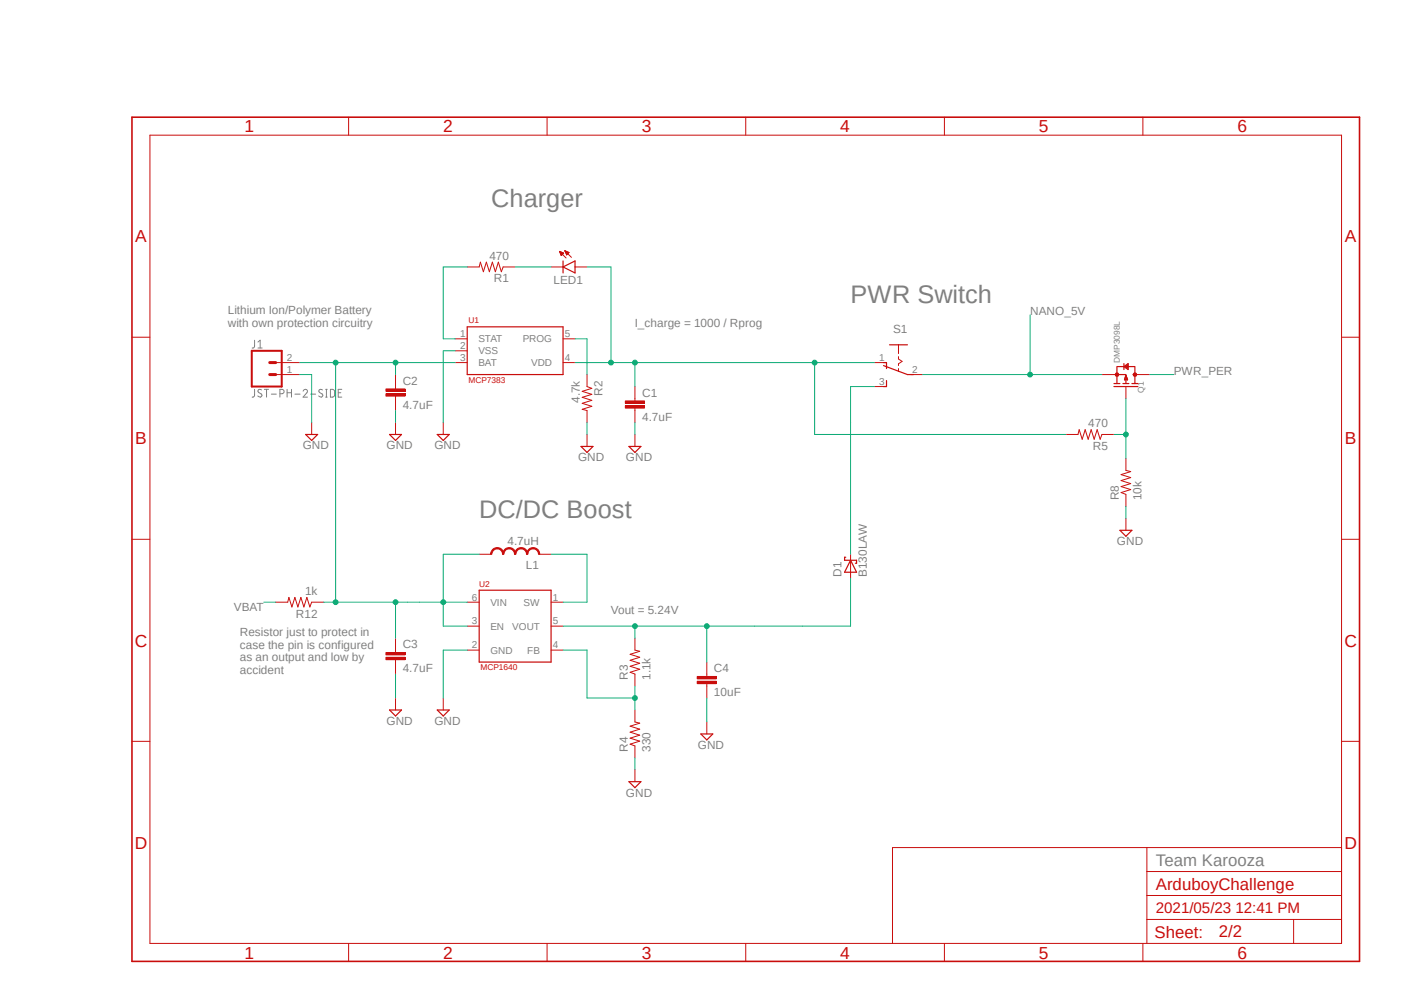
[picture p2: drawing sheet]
<svg xmlns="http://www.w3.org/2000/svg" width="297mm" height="210mm" viewBox="0 0 297 210" stroke-linecap="round" stroke-linejoin="round" font-family="sans-serif">
<path d="M27.5 24.5l261.1 179.9M288.6 24.5l-261.1 179.9" fill="none" stroke="#fff" stroke-width=".21"/>
<g fill="none" stroke="#808080" stroke-width=".21">
<path d="M54 72.1v1.3a.38 .38 0 0 1-.5 .4M54.7 73.8h.9M54.7 72.5l.5-.4v1.7M54 82.5l-.1 1.5-.4 .2M55.5 82.7l-.6-.1a.38 .38 0 0 0 0 .6l.5 .3a.37 .37 0 0 1 .1 .4 .37 .37 0 0 1-.3 .3l-.6-.3M56 82.5h.9M56.5 82.5v1.7M57.5 83.6h1.1M59.3 83.5h.5a.47 .47 0 0 0 .4-.5 .47 .47 0 0 0-.4-.5h-.5v1.7M60.9 82.5v1.7M60.9 83.3h.9M61.8 82.5v1.7"/>
<path d="M62.5 83.6h1.1M64.3 82.9a.46 .46 0 0 1 .6-.4 .46 .46 0 0 1 .2 .8l-.8 .9h.9M65.9 83.6h1M68.4 82.7l-.2-.1a.38 .38 0 0 0-.5 .1 .38 .38 0 0 0 .1 .5l.5 .3a.37 .37 0 0 1 .1 .4 .37 .37 0 0 1-.3 .3l-.5-.3M69 84.2h.4M69 82.5h.4M69.2 82.5v1.7M70.1 82.5l.6 .1a1.26 1.26 0 0 1 .2 1.3l-.4 .3h-.4zM71.7 83.3h.6M72.5 82.5h-.8v1.7h.8"/>
</g>
<g fill="none" stroke="#c90d0c" stroke-width=".21">
<path d="M31.8 28.7h252.6v171.3h-252.6zM73.9 24.8v3.9M116 24.8v3.9M158.1 24.8v3.9M200.2 24.8v3.9M242.3 24.8v3.9M28 71.5h3.8M58.5 76.9h5M58.5 79.4h5M96.5 71.8h2.6M96.5 74.4h2.6M96.5 76.9h2.6"/>
<path d="M119.4 71.8h2.5M119.4 76.9h2.5M284.4 71.5h3.8M134.6 84.5v.5M134.6 86.5v.5M28 114.3h3.8M284.4 114.3h3.8M28 157.2h3.8M284.4 157.2h3.8M243.2 179.7v20.3M284.4 179.7h-95.2v20.3M243.2 194.9h41.2"/>
<path d="M243.2 189.9h41.2M243.2 184.8h41.2M274.3 194.9v5.1M73.9 200v3.8M116 200v3.8M158.1 200v3.8M200.2 200v3.8M242.3 200v3.8"/>
</g>
<path d="M28 24.8h260.2v179h-260.2z" fill="none" stroke="#c90d0c" stroke-width=".34"/>
<path d="M99.1 69.3h20.3v10.1h-20.3z" fill="none" stroke="#c90d0c" stroke-width=".25"/>
<path d="M53.4 74.4h6.3v7.6h-6.3z" fill="none" stroke="#c90d0c" stroke-width=".42"/>
<path d="M57.2 76.9h1.3M57.2 79.4h1.3" fill="none" stroke="#c90d0c" stroke-width=".63"/>
<path d="M132.6 86h4v.5h-4z" fill-rule="evenodd" fill="#c90d0c"/>
<path d="M132.6 86h4v.5h-4z" fill="none" stroke="#c90d0c" stroke-width=".21"/>
<path d="M132.6 85h4v.5h-4z" fill-rule="evenodd" fill="#c90d0c"/>
<g fill="none" stroke="#c90d0c" stroke-width=".21">
<path d="M99.1 56.6h2.5l.3-1 .6 2 .6-2 .7 2 .6-2 .6 2 .7-2 .6 2 .4-1h2.5M116.8 56.6h2.6M118.6 53.3l1.4 1.4M118.6 53.3l.9 .4M118.6 53.3l.4 .9 .5-.5M118.7 53.3h.1M118.7 53.4h.3M118.7 53.5h.5M118.8 53.7h.7M118.8 53.6h.6M118.8 53.8h.6M118.9 53.9h.4"/>
<path d="M118.9 54h.3M119 54.1h.1M119.8 53.2l1.4 1.4M119.8 53.2l.8 .4-.5 .5zM119.8 53.2h.1M119.8 53.3h.2M119.8 53.3h.4M119.9 53.4h.5M119.9 53.5h.7M120 53.6h.6M120 53.7h.5M120.1 53.8h.3"/>
<path d="M120.1 54h.1M120.1 53.9h.2M121.9 56.6h2.6M83.9 82v.5M83.9 84v.5M132.6 85h4v.5h-4zM134.6 82v2.5M134.6 87v2.6M134.6 92.1v2.6"/>
</g>
<path d="M119.4 56.6l2.5-1.3v2.6zM119.4 55.3v2.6M133.3 94.7h2.6l-1.3 1.2z" fill="none" stroke="#c90d0c" stroke-width=".25"/>
<path d="M81.8 83.5h4.1v.5h-4.1z" fill-rule="evenodd" fill="#c90d0c"/>
<path d="M81.8 83.5h4.1v.5h-4.1z" fill="none" stroke="#c90d0c" stroke-width=".21"/>
<path d="M81.8 82.5h4.1v.5h-4.1z" fill-rule="evenodd" fill="#c90d0c"/>
<g fill="none" stroke="#c90d0c" stroke-width=".21">
<path d="M83.9 79.4v2.6M124.5 79.4v2.6l1 .3-2.1 .7 2.1 .6-2.1 .6 2.1 .7-2.1 .6 2.1 .6-2.1 .7 1.1 .2v2.6M66.1 89.6v2.5M81.8 82.5h4.1v.5h-4.1zM83.9 84.5v2.5M83.9 89.6v2.5M94 89.6v2.5M124.5 92.1v2.6M180.3 117.5v5.1M83.9 137.8v.5M83.9 139.9v.5M99.1 127.7h2.5"/>
<path d="M99.1 132.8h2.5M99.1 137.8h2.5M116.8 127.7h2.6M116.8 132.8h2.6M116.8 137.8h2.6M134.6 135.3v2.5l1 .3-2 .6 2 .7-2 .6 2 .6-2 .7 2 .6-2 .6 1 .4v2.6M94 148v2.5M134.6 150.5v2.6l1 .2-2 .7 2 .6-2 .6 2 .7-2 .6 2 .6-2 .7 1 .4v2.5"/>
</g>
<path d="M64.8 92.1h2.5l-1.2 1.3zM82.6 92.1h2.5l-1.2 1.3zM92.7 92.1h2.5l-1.2 1.3zM123.2 94.7h2.5l-1.2 1.2zM179.3 118.2h-.2v.6h2.5v.6h-.2M180.3 118.8l1.3 2.5h-2.5zM101.6 125.1h15.2v15.3h-15.2zM92.7 150.5h2.5l-1.2 1.3z" fill="none" stroke="#c90d0c" stroke-width=".25"/>
<path d="M81.8 139.4h4.1v.5h-4.1z" fill-rule="evenodd" fill="#c90d0c"/>
<path d="M81.8 139.4h4.1v.5h-4.1z" fill="none" stroke="#c90d0c" stroke-width=".21"/>
<path d="M81.8 138.3h4.1v.6h-4.1z" fill-rule="evenodd" fill="#c90d0c"/>
<path d="M81.8 138.3h4.1v.6h-4.1zM83.9 135.3v2.5M83.9 140.4v2.5M83.9 148v2.5" fill="none" stroke="#c90d0c" stroke-width=".21"/>
<path d="M82.6 150.5h2.5l-1.2 1.3z" fill="none" stroke="#c90d0c" stroke-width=".25"/>
<path d="M104.4 116.5l.8-.4h.2v.3a1.19 1.19 0 0 0-1.1 1.1h-.3v-.2z" fill-rule="evenodd" fill="#c90d0c"/>
<path d="M104.4 116.5l.8-.4h.2v.3a1.19 1.19 0 0 0-1.1 1.1h-.3v-.2z" fill="none" stroke="#c90d0c" stroke-width=".21"/>
<path d="M105.4 116.1a1.31 1.31 0 0 1 1.4 1.4h-.3a1.12 1.12 0 0 0-1.1-1.1z" fill-rule="evenodd" fill="#c90d0c"/>
<path d="M105.4 116.1a1.31 1.31 0 0 1 1.4 1.4h-.3a1.12 1.12 0 0 0-1.1-1.1z" fill="none" stroke="#c90d0c" stroke-width=".21"/>
<path d="M107 116.5l.7-.4h.2v.3a1.12 1.12 0 0 0-1.1 1.1h-.3v-.2z" fill-rule="evenodd" fill="#c90d0c"/>
<path d="M107 116.5l.7-.4h.2v.3a1.12 1.12 0 0 0-1.1 1.1h-.3v-.2z" fill="none" stroke="#c90d0c" stroke-width=".21"/>
<path d="M107.9 116.1a1.31 1.31 0 0 1 1.4 1.4h-.2a1.12 1.12 0 0 0-1.2-1.1z" fill-rule="evenodd" fill="#c90d0c"/>
<path d="M107.9 116.1a1.31 1.31 0 0 1 1.4 1.4h-.2a1.12 1.12 0 0 0-1.2-1.1z" fill="none" stroke="#c90d0c" stroke-width=".21"/>
<path d="M109.5 116.5l.8-.4h.2v.3a1.12 1.12 0 0 0-1.2 1.1h-.2v-.2z" fill-rule="evenodd" fill="#c90d0c"/>
<path d="M109.5 116.5l.8-.4h.2v.3a1.12 1.12 0 0 0-1.2 1.1h-.2v-.2z" fill="none" stroke="#c90d0c" stroke-width=".21"/>
<path d="M110.5 116.1a1.31 1.31 0 0 1 1.4 1.4h-.3a1.12 1.12 0 0 0-1.1-1.1z" fill-rule="evenodd" fill="#c90d0c"/>
<path d="M110.5 116.1a1.31 1.31 0 0 1 1.4 1.4h-.3a1.12 1.12 0 0 0-1.1-1.1z" fill="none" stroke="#c90d0c" stroke-width=".21"/>
<path d="M112.1 116.5l.7-.4h.2v.3a1.12 1.12 0 0 0-1.1 1.1h-.3v-.2z" fill-rule="evenodd" fill="#c90d0c"/>
<path d="M112.1 116.5l.7-.4h.2v.3a1.12 1.12 0 0 0-1.1 1.1h-.3v-.2z" fill="none" stroke="#c90d0c" stroke-width=".21"/>
<path d="M113 116.1a1.31 1.31 0 0 1 1.4 1.4h-.2a1.12 1.12 0 0 0-1.2-1.1z" fill-rule="evenodd" fill="#c90d0c"/>
<path d="M101.6 117.5h2.5M113 116.1a1.31 1.31 0 0 1 1.4 1.4h-.2a1.12 1.12 0 0 0-1.2-1.1zM114.3 117.5h2.5M149.9 142.9v.5M149.9 144.9v.6M134.6 163.2v2.5" fill="none" stroke="#c90d0c" stroke-width=".21"/>
<path d="M133.3 165.7h2.6l-1.3 1.3z" fill="none" stroke="#c90d0c" stroke-width=".25"/>
<path d="M147.8 144.4h4.1v.5h-4.1z" fill-rule="evenodd" fill="#c90d0c"/>
<path d="M147.8 144.4h4.1v.5h-4.1z" fill="none" stroke="#c90d0c" stroke-width=".21"/>
<path d="M147.8 143.4h4.1v.5h-4.1z" fill-rule="evenodd" fill="#c90d0c"/>
<path d="M236.2 79.4h.6M240.6 79.4h.7M147.8 143.4h4.1v.5h-4.1zM149.9 140.4v2.5M149.9 145.5v2.5M149.9 153.1v2.5" fill="none" stroke="#c90d0c" stroke-width=".21"/>
<g fill="none" stroke="#c90d0c" stroke-width=".25">
<path d="M236.8 77.9v3.4M236.8 79.4h1.9M236.8 77.7h3.8M238.3 77.7l.9-.6v1.3zM238.3 77.1v1.3M238.7 77.7l.5 .3M238.7 77.7l.4 .3M238.7 79.6v1.6M238.7 79.6l-.3 .9M238.7 79.6l.4 .9M239.1 77.4l-.4 .3M239.2 77.4l-.5 .3"/>
<path d="M240.6 77.9v3.4M236.2 81.3h1.2M236.2 82h5.1M238.1 81.3h1.2M238.4 80.5l.3-1 .4 1M238.4 80.5h.7M238.8 80.1l.3 .4M240 81.3h1.3M148.6 155.6h2.5l-1.2 1.3z"/>
</g>
<path d="M240.4 79.2l.2-.2 .3 .2v.5h-.5l-.2-.3 .4-.1 .1 .1v.1l-.5-.1z" fill-rule="evenodd" fill="#c90d0c"/>
<path d="M240.4 79.2l.2-.2 .3 .2v.5h-.5l-.2-.3 .4-.1 .1 .1v.1l-.5-.1z" fill="none" stroke="#c90d0c" stroke-width=".21"/>
<path d="M236.6 79.2l.2-.2 .3 .2v.5h-.5l-.2-.3 .4-.1 .1 .1v.1l-.5-.1z" fill-rule="evenodd" fill="#c90d0c"/>
<g fill="none" stroke="#c90d0c" stroke-width=".21">
<path d="M185.4 76.9h2.6M190.5 73.1v1.9M190.5 75.6v.5l.8 .5-.8 .5v.4M190.5 78.1v.7M193 79.4h2.6M233.6 79.4h2.6M236.6 79.2l.2-.2 .3 .2v.5h-.5l-.2-.3 .4-.1 .1 .1v.1l-.5-.1zM241.3 79.4h2.5M185.4 82h2.6M226 92.1h2.6l.2-1 .6 2 .7-2 .6 2 .6-2 .7 2 .6-2 .7 2 .3-1h2.6M238.7 82v2.5M238.7 97.2v2.5l1 .3-2 .6 2 .7-2 .6 2 .6-2 .7 2 .6-2 .6 1 .4v2.6"/>
<path d="M238.7 109.9v2.5M58.5 127.7h2.5l.3-1 .6 2 .6-2 .7 2 .6-2 .6 2 .7-2 .6 2 .4-1h2.5"/>
</g>
<path d="M187.3 77.5l5.1 1.9h1.3M187.3 76.9h.7v1.2M188.6 73.1h3.8M188 80.7v1.3h-.7M237.4 112.4h2.6l-1.3 1.3z" fill="none" stroke="#c90d0c" stroke-width=".25"/>
<g fill="none" stroke="#0dab76" stroke-width=".21">
<path d="M99.1 56.6h-5.1v15.2h2.5M109.2 56.6h7.6M63.5 79.4h2.6v10.2M63.5 76.9h33M83.9 76.9v2.5M96.5 74.4h-2.5v15.2M83.9 87v2.6M124.5 89.6v2.5M134.6 89.6v2.5M238.7 107.4v2.5M99.1 137.8h-5.1v10.2M83.9 142.9v5.1"/>
<path d="M149.9 148v5.1M134.6 160.7v2.5"/>
</g>
<circle cx="83.9" cy="76.9" r=".51" fill="#0dab76"/>
<g fill="none" stroke="#0dab76" stroke-width=".21">
<path d="M71.2 76.9v50.8h27.9"/>
<circle cx="83.9" cy="76.9" r=".51"/>
</g>
<circle cx="71.2" cy="76.9" r=".51" fill="#0dab76"/>
<g fill="none" stroke="#0dab76" stroke-width=".21">
<path d="M94 127.7v5.1h5.1"/>
<circle cx="71.2" cy="76.9" r=".51"/>
</g>
<circle cx="94" cy="127.7" r=".51" fill="#0dab76"/>
<g fill="none" stroke="#0dab76" stroke-width=".21">
<path d="M83.9 127.7v7.6"/>
<circle cx="94" cy="127.7" r=".51"/>
</g>
<circle cx="83.9" cy="127.7" r=".51" fill="#0dab76"/>
<g fill="none" stroke="#0dab76" stroke-width=".21">
<path d="M101.6 117.5h-7.6v10.2M68.6 127.7h2.6"/>
<circle cx="83.9" cy="127.7" r=".51"/>
</g>
<circle cx="71.2" cy="127.7" r=".51" fill="#0dab76"/>
<g fill="none" stroke="#0dab76" stroke-width=".21">
<path d="M121.9 71.8h2.6v7.6M134.6 132.8v2.5M180.3 122.6v10.2h-60.9"/>
<circle cx="71.2" cy="127.7" r=".51"/>
</g>
<circle cx="134.6" cy="132.8" r=".51" fill="#0dab76"/>
<g fill="none" stroke="#0dab76" stroke-width=".21">
<path d="M149.9 132.8v7.6"/>
<circle cx="134.6" cy="132.8" r=".51"/>
</g>
<circle cx="149.9" cy="132.8" r=".51" fill="#0dab76"/>
<g fill="none" stroke="#0dab76" stroke-width=".21">
<path d="M124.5 56.6h5v20.3h-7.6"/>
<circle cx="149.9" cy="132.8" r=".51"/>
</g>
<circle cx="129.5" cy="76.9" r=".51" fill="#0dab76"/>
<g fill="none" stroke="#0dab76" stroke-width=".21">
<path d="M129.5 76.9h5.1v5.1"/>
<circle cx="129.5" cy="76.9" r=".51"/>
</g>
<circle cx="134.6" cy="76.9" r=".51" fill="#0dab76"/>
<g fill="none" stroke="#0dab76" stroke-width=".21">
<path d="M134.6 76.9h50.8M172.7 76.9v15.2h53.3"/>
<circle cx="134.6" cy="76.9" r=".51"/>
</g>
<circle cx="172.7" cy="76.9" r=".51" fill="#0dab76"/>
<g fill="none" stroke="#0dab76" stroke-width=".21">
<path d="M195.6 79.4h38M218.4 66.8v12.6M185.4 82h-5.1v35.5"/>
<circle cx="172.7" cy="76.9" r=".51"/>
</g>
<circle cx="218.4" cy="79.4" r=".51" fill="#0dab76"/>
<g fill="none" stroke="#0dab76" stroke-width=".21">
<path d="M119.4 137.8h5.1v10.2h10.1M134.6 145.5v5"/>
<circle cx="218.4" cy="79.4" r=".51"/>
</g>
<circle cx="134.6" cy="148" r=".51" fill="#0dab76"/>
<g fill="none" stroke="#0dab76" stroke-width=".21">
<path d="M236.2 92.1h2.5M238.7 84.5v12.7M116.8 117.5h7.7v10.2h-5.1"/>
<circle cx="134.6" cy="148" r=".51"/>
</g>
<circle cx="238.7" cy="92.1" r=".51" fill="#0dab76"/>
<g fill="none" stroke="#0dab76" stroke-width=".21">
<path d="M243.8 79.4h5.1M55.9 127.7h2.6"/>
<circle cx="238.7" cy="92.1" r=".51"/>
</g>
<g font-size="5.4" fill="#808080">
<text x="104.1" y="43.9">Charger</text>
<text x="180.3" y="64.2">PWR Switch</text>
<text x="101.6" y="109.9">DC/DC Boost</text>
</g>
<g font-size="3.7" fill="#c90d0c">
<text x="51.8" y="28.1">1</text>
<text x="93.9" y="28.1">2</text>
<text x="136.1" y="28.1">3</text>
<text x="178.1" y="28.1">4</text>
<text x="220.3" y="28.1">5</text>
<text x="262.4" y="28.1">6</text>
<text x="28.7" y="51.4">A</text>
<text x="285.1" y="51.4">A</text>
<text x="28.7" y="94.2">B</text>
<text x="285.1" y="94.2">B</text>
<text x="28.6" y="137.1">C</text>
<text x="285" y="137.1">C</text>
<text x="28.6" y="179.9">D</text>
<text x="285" y="179.9">D</text>
<text x="51.8" y="203.2">1</text>
<text x="93.9" y="203.2">2</text>
<text x="136.1" y="203.2">3</text>
<text x="178.1" y="203.2">4</text>
<text x="220.3" y="203.2">5</text>
<text x="262.4" y="203.2">6</text>
</g>
<text font-size="3.6" fill="#808080" x="245.1" y="183.5">Team Karooza</text>
<g font-size="3.6" fill="#c90d0c">
<text x="245.1" y="188.6">ArduboyChallenge</text>
<text x="244.8" y="198.9">Sheet:</text>
<text x="258.4" y="198.8">2/2</text>
</g>
<text font-size="3.2" fill="#c90d0c" x="245.1" y="193.7">2021/05/23 12:41 PM</text>
<g font-size="2.5" fill="#808080">
<text x="103.8" y="55.1">470</text>
<text x="104.7" y="59.9">R1</text>
<text x="117.3" y="60.2">LED1</text>
<text x="48.3" y="69.3">with own protection circuitry</text>
<text x="48.3" y="66.6">Lithium Ion/Polymer Battery</text>
<text x="134.6" y="69.3">I_charge = 1000 / Rprog</text>
<text x="189.4" y="70.6">S1</text>
<text x="218.4" y="66.8">NANO_5V</text>
<text x="85.4" y="81.6">C2</text>
<text x="127.8" y="83.9" transform="rotate(-90 127.8 83.9)">R2</text>
<text x="248.9" y="79.4">PWR_PER</text>
<text x="85.4" y="86.7">4.7uF</text>
<text x="122.9" y="85.4" transform="rotate(-90 122.9 85.4)">4.7k</text>
<text x="136.1" y="89.2">4.7uF</text>
<text x="136.1" y="84.1">C1</text>
<text x="64.2" y="95.3">GND</text>
<text x="82" y="95.3">GND</text>
<text x="92.1" y="95.3">GND</text>
<text x="230.7" y="90.6">470</text>
<text x="231.7" y="95.4">R5</text>
<text x="122.6" y="97.8">GND</text>
<text x="132.7" y="97.8">GND</text>
<text x="237.2" y="106.1" transform="rotate(-90 237.2 106.1)">R8</text>
<text x="242" y="106.1" transform="rotate(-90 242 106.1)">10k</text>
<text x="107.6" y="115.5">4.7uH</text>
<text x="236.8" y="115.6">GND</text>
<text x="111.5" y="120.6">L1</text>
<text x="178.4" y="122.3" transform="rotate(-90 178.4 122.3)">D1</text>
<text x="183.8" y="122.3" transform="rotate(-90 183.8 122.3)">B130LAW</text>
<text x="49.6" y="129.5">VBAT</text>
<text x="62.7" y="130.9">R12</text>
<text x="64.7" y="126.2">1k</text>
<text x="129.5" y="130.2">Vout = 5.24V</text>
<text x="50.8" y="134.9">Resistor just to protect in</text>
<text x="50.8" y="137.6">case the pin is configured</text>
<text x="85.4" y="137.5">C3</text>
<text x="50.8" y="140.3">as an output and low by</text>
<text x="50.8" y="142.9">accident</text>
<text x="85.4" y="142.5">4.7uF</text>
<text x="151.4" y="142.5">C4</text>
<text x="133.1" y="144.2" transform="rotate(-90 133.1 144.2)">R3</text>
<text x="137.9" y="144.2" transform="rotate(-90 137.9 144.2)">1.1k</text>
<text x="151.4" y="147.6">10uF</text>
<text x="82" y="153.7">GND</text>
<text x="92.1" y="153.7">GND</text>
<text x="133.1" y="159.4" transform="rotate(-90 133.1 159.4)">R4</text>
<text x="137.9" y="159.4" transform="rotate(-90 137.9 159.4)">330</text>
<text x="148" y="158.8">GND</text>
<text x="132.7" y="168.9">GND</text>
</g>
<g font-size="2.1" fill="#808080">
<text x="97.5" y="71.5">1</text>
<text x="119.8" y="71.5">5</text>
<text x="60.8" y="76.5">2</text>
<text x="97.5" y="74">2</text>
<text x="97.5" y="76.5">3</text>
<text x="101.4" y="72.6">STAT</text>
<text x="101.4" y="75.1">VSS</text>
<text x="101.4" y="77.6">BAT</text>
<text x="110.8" y="72.6">PROG</text>
<text x="112.6" y="77.7">VDD</text>
<text x="119.8" y="76.5">4</text>
<text x="186.4" y="76.5">1</text>
<text x="60.8" y="79.1">1</text>
<text x="186.4" y="81.6">3</text>
<text x="193.4" y="79.1">2</text>
<text x="100.1" y="127.3">6</text>
<text x="104" y="128.4">VIN</text>
<text x="111" y="128.4">SW</text>
<text x="117.2" y="127.3">1</text>
<text x="100.1" y="132.4">3</text>
<text x="100.1" y="137.5">2</text>
<text x="104" y="133.5">EN</text>
<text x="108.6" y="133.5">VOUT</text>
<text x="117.2" y="137.5">4</text>
<text x="117.2" y="132.4">5</text>
<text x="104" y="138.6">GND</text>
<text x="111.8" y="138.6">FB</text>
</g>
<g font-size="1.8" fill="#c90d0c">
<text x="99.3" y="68.5">U1</text>
<text x="99.3" y="81.2">MCP7383</text>
<text x="101.6" y="124.4">U2</text>
<text x="101.9" y="142.2">MCP1640</text>
</g>
<g font-size="1.8" fill="#808080">
<text x="237.4" y="76.9" transform="rotate(-90 237.4 76.9)">DMP3098L</text>
<text x="242.5" y="83.2" transform="rotate(-90 242.5 83.2)">Q1</text>
</g>
</svg>
